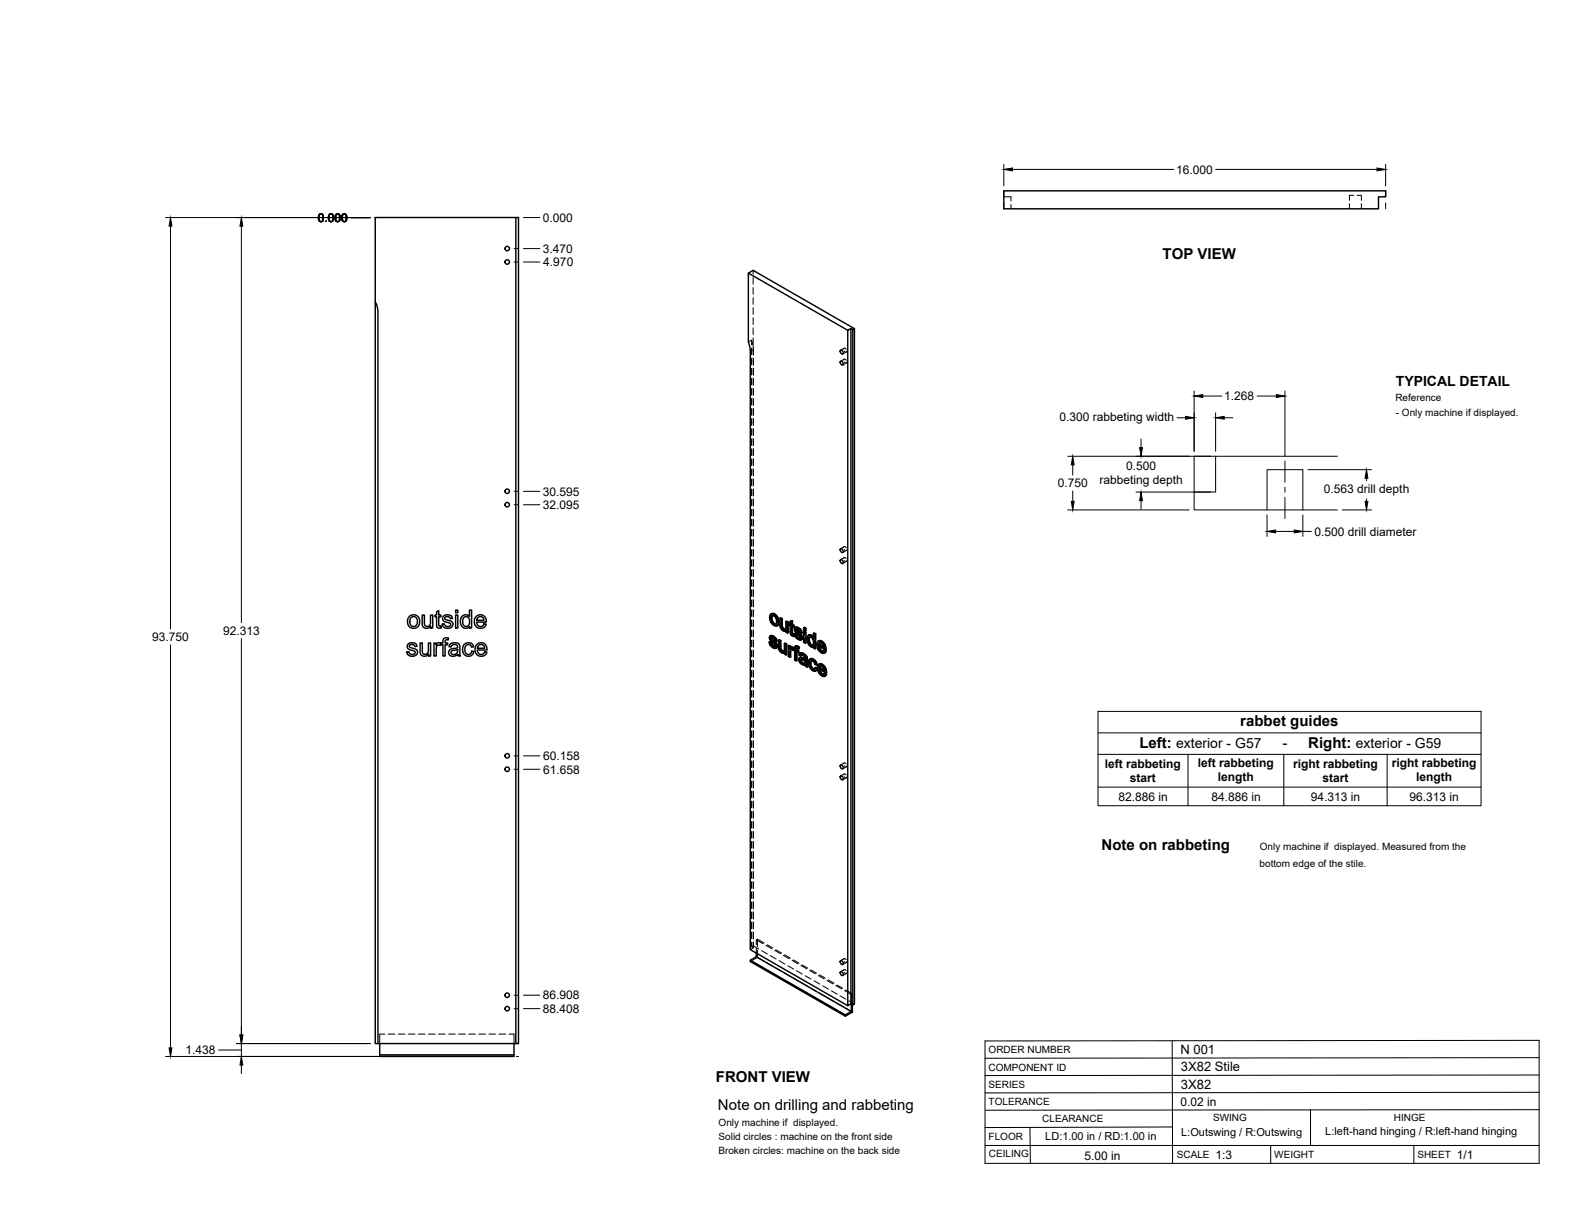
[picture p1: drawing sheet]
<svg xmlns="http://www.w3.org/2000/svg" width="559mm" height="432mm" viewBox="0 0 559 432" stroke-linecap="round" stroke-linejoin="round" font-family="sans-serif">
<!-- layer: Visible -->
<g fill="none" stroke="#000" stroke-width=".51">
<path d="M183 77.2h1v293.1h-1zM183 77.2h-49.9v29.9l.7 1.4 .3 2.2v259.6h48.9M356.2 67.7h135.4v2.1h-2.5v4.3h-132.9zM265.5 96.9l1.7-1 35.9 20.7M133.1 107.1v263.2h1M300.8 117.2l1.1-.7v239.7l-1.1 .6zM300.8 117.2l-35.3-20.3v24.5l.7 3.3v212.2l34.6 19.9M301.9 116.5l.7 .4v239.7l-.7-.4M302.6 116.9l.5-.3v239.7l-.5 .3M298.2 128.1a.82 .82 0 0 1 .8 .5 .82 .82 0 0 1-.2 1l-.7-.8zM298.2 124.2a.82 .82 0 0 1 .8 .5 .82 .82 0 0 1-.2 1l-.7-.8zM298.2 198.6a.82 .82 0 0 1 .8 .5 .82 .82 0 0 1-.2 .9l-.7-.8z"/>
<path d="M298.2 194.7a.82 .82 0 0 1 .8 .5 .82 .82 0 0 1-.2 .9l-.7-.8zM145.3 218.6l.9-.4a2.32 2.32 0 0 1 2.7 2.9 2.32 2.32 0 0 1-3.8 1.1l-.5-1.1a2.74 2.74 0 0 1 .7-2.5zM145.8 219.2l1.2-.4 .9 .8 .1 1.6-.7 1h-1.1l-.6-.6-.2-1.4zM149.8 218.2h.8v2.6a1.15 1.15 0 0 0 1.1 1.5 1.15 1.15 0 0 0 1-1.6v-2.5h.8v4.6h-.7v-.6a1.63 1.63 0 0 1-1.9 .7 1.63 1.63 0 0 1-1.1-1.8zM154.9 217.1l.8-.5v1.6h.7v.6h-.7v3.2l.7 .1 .2 .7-.6 .1a1 1 0 0 1-1.1-1.4v-2.7h-.6v-.6h.6zM157.4 218.6l1.3-.5a1.58 1.58 0 0 1 1.8 1.3l-.7 .1a.99 .99 0 0 0-1-.8 .99 .99 0 0 0-1 .9l.7 .3a2.6 2.6 0 0 1 2.1 1.1h.1a1.92 1.92 0 0 1-1.5 1.9 1.92 1.92 0 0 1-2.1-.9l-.2-.5 .8-.2a1.08 1.08 0 0 0 1.1 1.1 1.08 1.08 0 0 0 1-1.1l-1.9-.7a1.17 1.17 0 0 1-.5-2zM161.6 218.2h.8v4.6h-.8zM161.6 216.5h.8v.9h-.8zM163.9 218.7a1.73 1.73 0 0 1 2.7 .1v-2.3h.7v6.3h-.7v-.5a1.89 1.89 0 0 1-2.3 .4 1.89 1.89 0 0 1-1-2.2zM164.5 219.2l.6-.4a1.86 1.86 0 0 1 1.6 1.4 1.86 1.86 0 0 1-.8 2h-.1a1.79 1.79 0 0 1-1.7-1.1 1.79 1.79 0 0 1 .4-1.9zM168.9 218.8a2.14 2.14 0 0 1 2.5-.4 2.14 2.14 0 0 1 1.1 2.3h-3.4l.2 .8a1.29 1.29 0 0 0 1.2 .8 1.29 1.29 0 0 0 1.2-.9h.8l-.4 .8a2.32 2.32 0 0 1-3.1 .2 2.32 2.32 0 0 1-.4-3.2zM169.5 219.1l1.3-.3a1.23 1.23 0 0 1 .9 1.3h-2.6z"/>
<path d="M273.6 217.8l.7-.2 .5 .2zM273.6 217.8l-.6 1.1 .5 1.9 1.3 1.2 .6 .1 .5-.3M273.6 219.4l.3 1.3M274.1 218.4l-.2 .8M274.6 218l.9 .9a1.64 1.64 0 0 1 .9 1.7M274.8 217.8l1.1 1.2M275.7 219.1l.4 1.7 .3-.2-.2 1.1M276.7 219.3l.6 .3 .3-.1v2.8M277.3 219.6v2.7h.3l.2 .5M277.6 219.5l-.6-.3-.3 .1 .1 3.1 .8 1.2a.89 .89 0 0 0 1.3 .2M144.8 228.5l1.3-.5a1.58 1.58 0 0 1 1.9 1.3l-.8 .1a1.03 1.03 0 0 0-1-.7 1.03 1.03 0 0 0-1 .7l.7 .4a2.51 2.51 0 0 1 2.2 1.2 1.91 1.91 0 0 1-1.5 1.9 1.91 1.91 0 0 1-2.1-1l-.2-.5 .8-.2a1.09 1.09 0 0 0 1.1 1 1.09 1.09 0 0 0 1.1-1l-1.9-.7a1.19 1.19 0 0 1-.6-2zM149.1 228.1h.7v2.6a1.15 1.15 0 0 0 1.2 1.5 1.15 1.15 0 0 0 1-1.6v-2.5h.8v4.6h-.7v-.6a1.63 1.63 0 0 1-2 .7 1.63 1.63 0 0 1-1-1.8z"/>
<path d="M154 228.1h.7v.7a1.1 1.1 0 0 1 1.8-.5l.6-.2v-.5a1.33 1.33 0 0 1 .6-1.2 1.33 1.33 0 0 1 1.5 0l-.2 .6a.71 .71 0 0 0-.7 0 .71 .71 0 0 0-.4 .7v.4h.9v.6h-.9v4h-.8v-4h-.6v-.3l-.3 .6a1.02 1.02 0 0 0-1.2 .1 1.02 1.02 0 0 0-.2 1.2v2.4h-.8zM159.6 228.7l.7-.5 1.1-.2 .9 .2 .6 .4 .5 4.1h-.8l-.2-.5a1.78 1.78 0 0 1-1.9 .7 1.78 1.78 0 0 1-1.3-1.6l.7-.9 1.6-.4a.68 .68 0 0 0 .8-.6 .68 .68 0 0 0-.8-.7 1.12 1.12 0 0 0-1.4 .9l-.8-.2zM160.2 231l1.4-.3a.42 .42 0 0 1 .5-.2 .42 .42 0 0 1 .2 .5v.1a1.2 1.2 0 0 1-1 1.1 1.2 1.2 0 0 1-1.3-.8zM164.7 228.7a1.96 1.96 0 0 1 3.4 .8l-.8 .1a1.29 1.29 0 0 0-1.7-.8 1.29 1.29 0 0 0-.7 1.8l.2 .9 .7 .6a1.18 1.18 0 0 0 1.6-1l.7 .1-.3 .9a2.1 2.1 0 0 1-2.6 .5 2.1 2.1 0 0 1-1.1-2.5zM169.1 228.7a2.15 2.15 0 0 1 2.6-.4 2.15 2.15 0 0 1 1.1 2.3h-3.5l.2 .8a1.28 1.28 0 0 0 1.3 .8 1.28 1.28 0 0 0 1.1-.9l.9 .1-.4 .7a2.34 2.34 0 0 1-3.3 .1 2.34 2.34 0 0 1-.1-3.3zM169.8 229l.6-.3 .8 .1 .6 .5 .2 .7h-2.6zM272.9 227.8l.5 .2M273.3 225.6l1.1 .1M273.4 228l.3-.1 .2 .7-.2 .2zM273.5 226.5l.1 .3 .2-.2 .2 .3M273.6 226.8l.2 .2 .3-.1 1.3 1.2M273.6 225.5l-.4 .2"/>
<path d="M273.7 228.8l.6 .5h.7M273.7 225.7l.5 .2 .2-.2 .7 .5M273.7 227.9l-.6-.2-.2 .1 .4 1.2 .7 .7a1.05 1.05 0 0 0 1.4 .2M273.8 227l1.3 1.2 .3-.1 .3 .5M273.8 226.3h.1M273.8 226.6v-.3l-.3 .1a1.11 1.11 0 0 1 1.4 1l.5 .2M273.9 220.7l.3-.2 .6 .8h-.3zM273.9 228.6l.6 .6M274 225.5l-.9 .2-.1 .8 .3 .8 1.6 1.5-.1 .7M274.2 225.9l.6 .5 .3-.2 .4 .6M274.2 220.5l-.3-1.3-.3 .2v-.3l.3-.6 .3-.1 .8 .5 .5 1.3-.2 1.1-.7 .1M274.3 229.3l.5 .2"/>
<path d="M274.8 226.4l.5 .6 .2-.2 .2 .7-.3 .1-.1-.6M274.8 221.3l.5 .1M274.9 229.4l-.1 .1M275.1 228.2l.3 .6 .3-.2 .1 .7M275.4 228.8l.2 .6 .2-.1-.1 .5M275.6 229.4l-.2 .5 .3-.1-.4 .2M276.1 220.8l-.2 1 .3-.1-.5 .4M276.2 227.1l.6 .3 .3-.1v2.8M276.8 227.4v2.7h.3l.2 .5M276.8 230.2l.2 .5 .3-.1 .4 .4M277 230.7l.4 .4h.8l-.3 .1M277.1 227.3l-.6-.3-.3 .1v2.9l.9 1.4a.91 .91 0 0 0 1.3 .2"/>
<path d="M277.3 222.4l.2 .5 .3-.1 .4 .4M277.4 231.1l.5 .1M277.5 222.9l.5 .4h.7M278 223.3l.4 .2M278.3 228.3l.5 .3 .3-.1v3.7l-.3 .2v-3.8M278.4 231.6v.5l.4 .3M278.4 231.6l-.2 .1M278.7 223.3l-.3 .2M278.7 223.2l-.3 .3M278.8 220.5l.6 .4 .3-.2v3.8l-.3 .1v-3.7M278.9 223.8v.5l.5 .3M278.9 223.8l-.2 .1"/>
<path d="M279.1 228.5l-.5-.3-.3 .1v2.3l-.4 .6M279.7 220.7l-.6-.3-.3 .1-.1 2.7M279.7 229.2l.5 .2 .3-.1v.4l.3-.2M280.2 229.4v.6l.6-.5 .4 .1M280.3 221.1l-.4 .1v.5l.4 .2 .1 2.9 .7 .9h.7l-.1-.6h-.5M280.3 220.5l.9-.3v1.4M280.4 230.6l.1 2.5-.2 .1v-2M280.5 229.3l-.5-.3-.3 .2v3.7l.6 .3M280.6 229.7l.6-.1 .5 .4M280.7 230.3l-.1 .1M280.9 220.4v1.3l.3-.1 .5 .3M280.9 221.7l.5 .3 .3-.1v.5l-.3 .1v-.5"/>
<path d="M280.9 229.7l.6 .4M280.9 224.8l.6 .2M281 225l.7 .1M281.2 220.2l-.9 .3v.9l-.4-.2M281.2 222.4v2.2M281.3 230.8l-.8-.4v.7M281.4 222.5l-.5-.3v2.4l.4 .2M281.4 225.2l.1 .6M281.5 230.6l.4 .3v3.3l.6 .3M281.5 230.6v-.2l-.2 .4M281.5 230.7l-.2 .1M281.7 230l.2 .1"/>
<path d="M281.8 224.9l.5 .2M282.2 222.7h1.1M282.3 229.3h.8l.5 .3M282.3 225.1l.3-.2 .3 .7-.3 .2zM282.4 223.5v.3l.3-.2 .2 .3M282.4 223.8l.3 .2 .3-.1 1.2 1.2M282.5 230.7l.6 .4 .3-.2v.5l-.3 .2v-.5M282.5 222.5l-.4 .2M282.6 229.1l-.4 .2M282.6 225.8l.5 .5h.8M282.6 222.7l.4 .2 .3-.2 .7 .5M282.6 224.9h-.8l.6 1.4 1.1 .7 .8-.1"/>
<path d="M282.7 224l1.3 1.3 .2-.2 .4 .6M282.7 223.3v.1M282.7 223.6l-.3-.3 1 .3 .4 .9 .5 .2M282.8 231.4v2.9l-.3 .2v-3.3l.6 .4M282.8 230v.6M282.8 229.4l.6 .4 .2-.2-.3 .7 .1-.5M282.9 225.6l.5 .6M282.9 222.5l-.9 .3-.1 .7 .4 .9 1.4 1.3v.8M283 222.9l.7 .5 .3-.2 .4 .6M283.1 229.3l-.5-.2-.5 .3-.2 1-.4-.3 .2-.1M283.1 226.3l.6 .2M283.3 230.3a.4 .4 0 0 0-.5-.4 .4 .4 0 0 0-.3 .5v.3l.3-.1 .6 .3"/>
<path d="M283.7 223.4l.4 .6 .3-.2 .2 .7-.3 .2-.2-.7M283.8 233.4l.6-.2 1.2 .5M283.8 226.5h-.1M284 234.3l.1 .6 .3-.2 .5 .4M284 225.3l.3 .5 .3-.1 .1 .6M284 234.1v.2l.2-.1 .2 .5M284 233.2l-.4 .2M284.1 234.9l.5 .4h.9M284.2 234l-.2 .1M284.2 231.8l.7 .3 .3-.2 .7 .5M284.2 234l.8 .2a.64 .64 0 0 1 .6 .6 .64 .64 0 0 1-.4 .7M284.3 234l-.1 .2"/>
<path d="M284.3 225.8l.2 .6 .2-.1-.1 .5M284.4 232.4l-.4 .4a.92 .92 0 0 1 1-.3 .92 .92 0 0 1 .6 .9v.5l-1.5-.5M284.4 233.2l-.9 .3-.1 .8 .6 1.1 .9 .5a.59 .59 0 0 1 .9 .5l.6 .3M284.5 226.4l-.2 .5 .3-.1-.4 .3M284.5 231.6l-.7 .2M284.6 235.3h.9M284.9 232.1l.7 .5 .3-.2 .4 .5M285.1 224.2l.3-.2 .6 .3-.3 .2zM285.1 222.7l.3-.1 .6 .3-.3 .1zM285.1 224.2v3.7l.6 .3M285.1 222.7v.8l.6 .3M285.2 231.9l-.7-.3-.8 .3-.2 .5 .5 .4"/>
<path d="M285.6 232.6l.4 .5 .3-.2 .1 .5M286 224.3v3.8l-.3 .1v-3.7M286 222.9v.7l-.3 .2v-.8M286 233.1l.2 .5 .2-.1 .1 2.5M286.2 233.6v2.6l.3-.2 .1 .6-.2 .1-.2-.5M286.9 227.1l.2 1.2M287 225.4h1l.5 .4M287.1 226.1l.9 .2 .6 1.3-.1 1.3-.3 .2-.4-.1M287.1 226.1l-.2 1 .3-.2 .2 1.2M287.1 228.3l.3-.2 .7 .7-.3 .2zM287.2 226.1h-.1M287.3 225.2l-.6 .3"/>
<path d="M287.4 226l-.2 .9M287.4 235.5a1.17 1.17 0 0 0 .7 1.3l.5 .5M287.6 233.8l.8 .2 .2-.1 .9 .8M287.7 236.7l.7 .7h.6M287.7 225.6l.5 .4h.4M287.9 233.7l-.6 .2M287.9 234.4l-.2 .9M288 225.4l-.7-.2-.5 .2-.5 .8 .2 1.8 .9 1.3a.82 .82 0 0 0 1.2 .2M288.1 228.8l.3 .1M288.4 234l.8 .8 .3-.1 .4 1.1-.3 .2-.4-1.2M288.6 224.7l.5 .3 .3-.1v5.2l-.3 .1v-5.2M288.6 233.9l-.7-.2-.7 .3-.3 1.7 .9 1.8 .8 .6h.6"/>
<path d="M288.6 229.5v.4l.5 .3M288.6 229.5l-.2 .1M289.2 237l.5 .4M289.4 224.9l-.5-.3-.3 .1v1.9l-.4-.6M289.6 236l-.5-.2-.5-1.1-.8-.2-.4 1 .3-.2 .3 1.3M289.7 237.4l.3-.2-.2 .5-.6 .4zM290 237.2l-.6-.4-.2 .2a.49 .49 0 0 1-.3 .5 .49 .49 0 0 1-.5-.1M290.2 227.5h.7a1.89 1.89 0 0 1 1.8 1.1M290.4 235.7h.7a1.72 1.72 0 0 1 1.8 1.1M290.4 228.7l1.8 1.1-.7-1.5a.61 .61 0 0 0-.7-.2 .61 .61 0 0 0-.4 .6l.3-.1 1.5 .8M290.6 236.9l1.8 1.1-.6-1.4a.62 .62 0 0 0-.8-.3 .62 .62 0 0 0-.4 .6l.3-.1 1.5 .8M290.7 229.4l.3 .8"/>
<path d="M290.7 230.4l.7 .7 .7-.1M290.9 228l-.2 .6M290.9 237.6l.2 .8M290.9 238.5a1.08 1.08 0 0 0 1.3 .7h.1M291 236.3l-.1 .5M291.3 227.6l.9 .8a1.77 1.77 0 0 1 .9 1.9M291.4 231.1l.5 .1M291.5 235.9l.9 .8a1.61 1.61 0 0 1 .9 1.8M291.5 239.3l.6 .1M291.6 227.5l-.8-.2-.8 .6-.2 1.3 .3 1 .8 1.1 1 .5 .6-.1 .6-.7M291.8 235.7l-.9-.2-.7 .5-.2 1 .3 1.4 .7 1 1.1 .6 .6-.1 .6-.7M292 231.1l-.1 .1"/>
<path d="M292.2 239.3l-.1 .1M292.2 230.8l.6 .4M292.4 239l.6 .4M292.4 228.8l.4 1.7 .3-.2-.3 .2M292.6 237l.4 1.7 .3-.2-.3 .2M292.8 230.6l-2.4-1.4 .3 1.2 .3-.2 .7 .7M293 238.8l-2.4-1.4 .3 1.1 .2-.1 .7 .7M293.1 231l-.7 .8M293.1 231l-.6-.4-.6 .6M293.3 239.2l-.7 .7M293.3 239.2l-.6-.4-.6 .6M298.2 275.3a.82 .82 0 0 1 .8 .5 .82 .82 0 0 1-.2 .9l-.7-.7z"/>
<path d="M298.2 271.4a.82 .82 0 0 1 .8 .5 .82 .82 0 0 1-.2 .9l-.7-.7zM268.3 338.2v1.3l-2.1 1.2v.5l33.7 19.4v-.5l-33.7-19.4M268.3 339.5l33.7 19.4-2.1 1.2M298.2 344.7a.82 .82 0 0 1 .8 .5 .82 .82 0 0 1-.2 1l-.7-.8zM298.2 340.8a.82 .82 0 0 1 .8 .5 .82 .82 0 0 1-.2 1l-.7-.8zM302 356.3v2.6M302.4 356.5v2.6l-2.5 1.5M134.7 370.3v4.5h47.7v-.5h-47.7M182.4 370.3v4"/>
<circle cx="179.9" cy="88.2" r=".79"/>
<circle cx="179.9" cy="93" r=".79"/>
<circle cx="179.9" cy="179.1" r=".79"/>
<circle cx="179.9" cy="174.3" r=".79"/>
<circle cx="179.9" cy="272.9" r=".79"/>
<circle cx="179.9" cy="268.2" r=".79"/>
<circle cx="179.9" cy="357.9" r=".79"/>
<circle cx="179.9" cy="353.1" r=".79"/>
</g>
<!-- layer: Hidden -->
<g fill="none" stroke="#000" stroke-width=".35">
<path d="M356.2 69.8h2.5v1.6M358.7 72.6v1.5M478.8 72.3v1.8M480.3 69.3h-1.5v1.8M481.5 69.3h1.5v1.8M483 72.3v1.8M267.2 95.9v1.4M267.2 98.5v2.3M267.2 102v2.4M267.2 105.6v2.4M267.2 109.2v2.3M267.2 112.8v2.3"/>
<path d="M267.2 116.3v2.4M267.2 119.9v2.4M266.6 120.7l.7 2.7v2.6M266.6 120.7v1.6M266.6 123.5v2.4M266.6 127.1v2.4M266.6 130.7v2.4M266.6 134.2v2.4M266.6 137.8v2.4M266.6 120.7l-1.1 .7M267.2 123.5v2.4M267.2 127v2.4"/>
<path d="M267.2 130.6v2.4M267.2 134.2v2.4M267.2 137.8v2.3M267.3 127.2v2.4M267.3 130.7v2.4M267.3 134.3v2.4M267.3 137.9v2.4M299.3 127.8l.3-.4 .6 .4M299.3 123.9l.3-.4 .6 .4M299.5 127.4l-1.3 .8M299.5 123.5l-1.3 .8M299.5 128.4l.6 .4 .3-.4"/>
<path d="M299.5 124.5l.6 .4 .3-.4M300.3 128.8l-1.3 .7M300.3 124.9l-1.3 .7M266.6 141.4v2.4M266.6 144.9v2.4M266.6 148.5v2.4M266.6 152.1v2.4M266.6 155.7v2.4M266.6 159.2v2.4M267.2 141.3v2.4M267.2 144.9v2.4M267.2 148.5v2.4"/>
<path d="M267.2 152v2.4M267.2 155.6v2.4M267.2 159.2v2.4M267.3 141.5v2.3M267.3 145v2.4M267.3 148.6v2.4M267.3 152.2v2.4M267.3 155.7v2.4M267.3 159.3v2.4M266.6 162.8v2.4M266.6 166.4v2.4M266.6 170v2.3"/>
<path d="M266.6 173.5v2.4M266.6 177.1v2.4M267.2 162.8v2.3M267.2 166.3v2.4M267.2 169.9v2.4M267.2 173.5v2.4M267.2 177v2.4M267.3 162.9v2.4M267.3 166.5v2.3M267.3 170v2.4M267.3 173.6v2.4M267.3 177.2v2.4"/>
<path d="M266.6 180.7v2.3M266.6 184.3v2.3M266.6 187.8v2.4M266.6 191.4v2.4M266.6 195v2.3M266.6 198.5v2.4M267.2 180.6v2.4M267.2 184.2v2.4M267.2 187.8v2.3M267.2 191.3v2.4M267.2 194.9v2.4M267.2 198.5v2.4"/>
<path d="M267.3 180.7v2.4M267.3 184.3v2.4M267.3 187.9v2.4M267.3 191.5v2.3M267.3 195.1v2.3M267.3 198.6v2.4M299.3 198.2l.3-.4 .6 .4M299.3 194.3l.3-.4 .6 .4M299.5 197.8l-1.3 .8M299.5 194l-1.3 .7M299.5 198.8l.6 .5 .3-.4M299.5 194.9l.6 .5 .3-.4"/>
<path d="M300.3 199.2l-1.3 .7M300.3 195.3l-1.3 .7M266.6 202.1v2.4M266.6 205.7v2.4M266.6 209.3v2.3M266.6 212.8v2.4M266.6 216.4v2.4M266.6 220v2.4M267.2 202.1v2.3M267.2 205.6v2.4M267.2 209.2v2.4M267.2 212.8v2.4"/>
<path d="M267.2 216.3v2.4M267.2 219.9v2.4M267.3 202.2v2.4M267.3 205.8v2.3M267.3 209.3v2.4M267.3 212.9v2.4M267.3 216.5v2.4M273.3 218.9l.4 1.7-.2 .2M273.8 217.7l-.8 1.4M274.1 218.4l-.2 .1M274.2 218.3l.6 .1-.2 .1M274.8 218.4l.7 .7-.2 .2"/>
<path d="M275.5 219.1l.3 1.2-.3 .2M277 219.2l.1 2.9-.3 .2M266.6 223.5v2.4M266.6 227.1v2.4M266.6 230.7v2.4M266.6 234.3v2.3M266.6 237.8v2.4M267.2 223.5v2.4M267.2 227.1v2.3M267.2 230.6v2.4M267.2 234.2v2.4M267.2 237.8v2.4"/>
<path d="M267.3 220v2.4M267.3 223.6v2.4M267.3 227.2v2.4M267.3 230.8v2.4M267.3 234.3v2.4M267.3 237.9v2.4M273.1 227.7l.5 1.1-.3 .2M273.2 226.1l.1 .6-.2 .1M273.3 225.7l-.3 .6M273.3 226.7l.4 .5-.3 .2M273.5 225.5l-.5 .3M273.6 228.8l.9 .9-.2 .1"/>
<path d="M273.7 227.2l1.4 1.4-.3 .1M273.7 220.6l1.1 1.2-.2 .1M273.8 226.3l.1-.2-.3 .2 .3-.2 .6 .2-.3 .1M274.5 226.3l.5 .4-.3 .2M274.5 229.7l.7 .2-.3 .2M274.8 221.8l.9 .2-.3 .1M275 226.7l.2 .6-.3 .1M275.1 229.3h-.1M275.1 229.3l-.2 .1M275.1 228.6l.2 .4-.3 .2M275.2 227.3l.5 .2M275.3 229l-.2 .3"/>
<path d="M275.5 229.9h-.3M275.5 221.3l-.2 .1M275.8 220.3l-.1 .8-.4 .3M275.9 221.9l-.2 .1M276.5 227v2.9l-.3 .2M276.5 229.9l.2 .6-.3 .2M276.7 230.5l.4 .5-.3 .2M277.1 222.1l.1 .6-.3 .1M277.1 231l.5 .5-.3 .1M277.2 222.7l.4 .5-.3 .2M277.6 223.2l.5 .4-.2 .2M277.6 231.5l.7 .1 .3-.2-.2 .1"/>
<path d="M278.1 223.6l.6 .2 .5-.2-.2 .2M278.2 231.1h.1M278.3 231l-.2 .2M278.5 230.9l-.3 .2M278.6 228.2v2.4l-.4 .4M278.6 231.4v.6l-.2 .1M278.6 232l.5 .2M278.7 223.3h.1M278.9 223.2l-.3 .2M279 223.1l-.3 .2M279.1 220.4v2.4l-.4 .4M279.2 223.6v.6l-.3 .1"/>
<path d="M279.2 224.2l.5 .3M280 231.5v1.2l-.3 .2M280 232.7l.5 .4M280 229v1.3M280.2 221.5l.4 .2-.3 .2M280.2 221v.5l-.3 .2M280.3 221.1l.3 .1M280.5 229.7v.1M280.5 230.4l.7-.2-.3 .2M280.6 221.7l.1 3-.3 .2M280.6 220.3v.9l-.3 .2M280.7 230.3l.1-.1-.2 .1"/>
<path d="M280.7 224.7l.2 .4-.3 .2M280.7 229.6l-.5 .4M280.9 222.2l.3-.1v.3M280.9 225.1l.5 .4-.3 .2M281.2 230.2l.4 .4M281.2 222.1l.5 .3M281.4 225.5l.4 .2M281.5 230.4l.2-.2-.1 .4M281.7 230.5l.5 .3-.3 .1M281.7 230.2l-.1 .4M281.7 230.1l-.2 .2M281.9 230.1l.3 .2"/>
<path d="M282 224.7l.5 1.1-.3 .2M282.1 223.1l.2 .6-.3 .1M282.2 230.8v3.2l-.3 .2M282.2 234l.6 .3M282.2 222.7l-.3 .6M282.3 223.7l.3 .5-.3 .2M282.3 229.3l-.1 1-.3 .1M282.4 222.5l-.4 .4M282.4 229.2l-.4 .3M282.5 225.8l.9 .9-.3 .2M282.5 231.2l.3-.1v.3M282.6 223.3l.2-.2-.1 .2"/>
<path d="M282.6 230l.3-.2-.1 .2M282.6 224.2l1.4 1.4-.3 .1M282.8 231.1l.6 .3M282.8 223.1l-.3 .2M282.8 223.1l.6 .2-.3 .1M282.9 229.8l.3 .1-.3 .2M283.2 229.9l.3 .2M283.4 223.3l.5 .4-.3 .2M283.4 226.7l.7 .2-.3 .2M283.6 233.8l.3 1-.2 .2M283.7 231.9l.3-.2-.5 .7M283.7 233.4l-.3 .6"/>
<path d="M283.7 232.2l.6 .4M283.9 226.3h.1M283.9 223.7l.2 .6-.3 .2M283.9 233.3l-.4 .3M283.9 234.8l.9 .8-.3 .1M284 226.3l-.2 .2M284 225.6l.2 .4-.3 .2M284.1 224.3l.5 .2M284.2 226l-.2 .3M284.3 232.4l.2-.2-.1 .2M284.3 233.9l-.1 .1M284.4 233.8l-.2 .2z"/>
<path d="M284.4 233.8l-.3 .2M284.4 226.9h-.3M284.5 233.8l1.4 .5-.3 .1M284.5 232.2l.6 .2-.3 .1M284.8 235.6l.6 .2-.3 .2M285.1 232.4l.6 .6-.2 .1M285.4 235.8l.6-.1-.3 .2M285.4 226.5v1.3l-.3 .1M285.4 222.6v.7l-.3 .2M285.4 227.8l.6 .3M285.4 224v1.3M285.4 223.3l.6 .3"/>
<path d="M285.6 233.7l.3 .1M285.7 235.2l-.3 .2M285.7 233l.2 .6-.3 .2M285.8 235.1l-.3 .2M285.9 234.3l-.1 .8-.3 .1M285.9 233.6l-.3 .3M286 235.7l.1 .5-.3 .2M286.1 236.2l.5 .4M286.6 226.6l.2 1.1-.3 .2M286.8 227.7l.5 1-.3 .1M286.8 225.6l-.2 1-.3 .1M287 225.3l-.5 .5"/>
<path d="M287.1 235l.4 1.7-.2 .1M287.3 228.7l.7 .6-.3 .2M287.3 234l-.2 1-.2 .2M287.4 225.9l.6 .1-.3 .1M287.4 225.9v.1M287.4 225.9l-.2 .2 .2-.2M287.5 236.7l1.1 1.1-.2 .2M287.6 233.7l-.6 .5M287.9 234.4l-.2 .1M288 234.4h.6l-.2 .2M288 229.3h.9l-.2 .1M288 226l.6 .7-.2 .1"/>
<path d="M288.6 226l.3 .4M288.6 237.8l.9 .2M288.6 234.4l.5 .5-.3 .1M288.6 226.7l.3 1.2-.3 .2M288.7 228.9h-.3M288.9 224.6v1.8l-.3 .2M288.9 229.3v.5l-.3 .1M288.9 229.8l.5 .3M288.9 227.9l-.1 .7-.4 .4M289.1 234.9l.3 .7-.3 .2M289.2 237.4h-.2M289.4 235.6l.5 .2"/>
<path d="M289.4 236.8l-.5 .7M290.1 228.6l.4 1.7-.3 .1M290.3 236.8l.4 1.7-.3 .1M290.4 229.2l.3-.1v.3M290.5 230.3l1.2 1.1-.3 .2M290.5 227.4l-.4 1.2-.3 .2M290.6 237.4l.3-.1v.3M290.7 238.5l1.1 1.1-.3 .2M290.7 229.1l2.4 1.4M290.7 235.6l-.4 1.2-.3 .2M290.9 237.3l2.4 1.4M290.9 228l-.2 .1"/>
<path d="M291 227.9l.6 .1-.3 .2M291 236.3l.2-.2-.3 .2M291.2 236.1l.6 .1-.3 .2M291.6 228l.7 .8-.3 .1M291.7 231.4l.9 .2-.3 .2M291.8 236.2l.7 .8-.3 .1M291.8 239.6l1 .3-.3 .1M292.1 231h.1M292.2 229.4l.3 .2M292.2 231h.1M292.3 228.8l.2 .8-.3 .2M292.4 239.2h-.1"/>
<path d="M292.4 239.2l-.2 .1M292.4 237.6l.3 .2M292.4 239.2l-.3 .2M292.5 237l.2 .8-.3 .2M292.5 230.6l-.3 .4M292.7 238.8l-.3 .4M292.7 231.6h-.1M292.9 239.8l-.1 .1M266.6 241.4v2.4M266.6 245v2.4M266.6 248.5v2.4M266.6 252.1v2.4"/>
<path d="M266.6 255.7v2.4M266.6 259.3v2.3M267.2 241.3v2.4M267.2 244.9v2.4M267.2 248.5v2.4M267.2 252.1v2.3M267.2 255.6v2.4M267.2 259.2v2.4M267.3 241.5v2.4M267.3 245v2.4M267.3 248.6v2.4M267.3 252.2v2.4"/>
<path d="M267.3 255.8v2.3M267.3 259.3v2.4M266.6 262.8v2.4M266.6 266.4v2.4M266.6 270v2.4M266.6 273.6v2.3M266.6 277.1v2.4M267.2 262.8v2.4M267.2 266.4v2.3M267.2 269.9v2.4M267.2 273.5v2.4M267.2 277.1v2.3"/>
<path d="M267.3 262.9v2.4M267.3 266.5v2.4M267.3 270.1v2.3M267.3 273.6v2.4M267.3 277.2v2.4M299.3 275l.3-.4 .6 .4M299.3 271.1l.3-.4 .6 .4M299.5 274.6l-1.3 .7M299.5 270.7l-1.3 .7M299.5 275.6l.6 .4 .3-.4M299.5 271.7l.6 .4 .3-.4M300.3 276l-1.3 .7"/>
<path d="M300.3 272.1l-1.3 .7M266.6 280.7v2.4M266.6 284.3v2.4M266.6 287.8v2.4M266.6 291.4v2.4M266.6 295v2.4M266.6 298.6v2.3M267.2 280.6v2.4M267.2 284.2v2.4M267.2 287.8v2.4M267.2 291.4v2.3M267.2 294.9v2.4"/>
<path d="M267.2 298.5v2.4M267.3 280.8v2.3M267.3 284.4v2.3M267.3 287.9v2.4M267.3 291.5v2.4M267.3 295.1v2.3M267.3 298.6v2.4M266.6 302.1v2.4M266.6 305.7v2.4M266.6 309.3v2.4M266.6 312.8v2.4M266.6 316.4v2.4"/>
<path d="M266.6 320v2.4M267.2 302.1v2.4M267.2 305.6v2.4M267.2 309.2v2.4M267.2 312.8v2.4M267.2 316.4v2.3M267.2 319.9v2.4M267.3 302.2v2.4M267.3 305.8v2.4M267.3 309.4v2.3M267.3 312.9v2.4M267.3 316.5v2.4"/>
<path d="M266.6 335.9l.7 .4M266.6 323.6v2.3M266.6 327.1v2.4M266.6 330.7v2.4M266.6 334.3v1.6M267.2 323.5v2.4M267.2 327.1v2.4M267.2 330.6v2.4M267.2 334.2v1.4M267.2 335.6l-.6 .3M267.2 335.6l2 1.1M267.3 320.1v2.4"/>
<path d="M267.3 323.6v2.4M267.3 327.2v2.4M267.3 330.8v2.4M267.3 334.3v2M267.3 336.3l-1.1 .6M268.3 335.2v-1.7l.4-.3v2.7M268.3 336.4v1.8M268.3 333.5l2.4 1.3M268.7 339.7l-2.5 1.5M268.7 337.1v2.6M268.7 333.2l2.4 1.4M268.7 339.7l2.4 1.4"/>
<path d="M270.2 337.3l2.1 1.2M271.8 335.4l2 1.2M272.2 335.2l2 1.2M273.3 339.1l2.1 1.2M274.8 337.2l2.1 1.2M275.3 337l2 1.2M277.9 339l2.1 1.2M278.3 338.8l2.1 1.1M272.2 341.7l2 1.2M275.3 343.5l2 1.2M276.4 340.8l2.1 1.3M278.3 345.2l2.1 1.2"/>
<path d="M279.5 342.6l2.1 1.2M281.1 340.8l2 1.2M281.5 340.6l2 1.1M281.5 347l2 1.2M282.6 344.4l2 1.2M284.1 342.6l2.1 1.1M284.5 342.3l2.1 1.2M284.5 348.8l2.1 1.2M285.7 346.2l2.1 1.2M287.2 344.3l2.1 1.2M287.6 344.1l2.1 1.2M287.6 350.6l2.1 1.2"/>
<path d="M288.8 348l2.1 1.2M290.3 346.1l2.1 1.2M290.7 345.9l2.1 1.2M290.7 352.4l2.1 1.2M291.9 349.8l2 1.2M293.4 347.9l2.1 1.2M293.8 347.7l2.1 1.2M293.8 354.2l2.1 1.1M295 351.6l2.1 1.1M296.5 349.7l2.1 1.2M296.9 349.5l2.1 1.1M296.9 355.9l2.1 1.2"/>
<path d="M298.1 353.3l2 1.2M299.3 344.4l.4-.4 .5 .4M299.3 340.5l.4-.4 .5 .4M299.5 344l-1.3 .8M299.5 340.1l-1.3 .8M299.5 345l.6 .4 .3-.4M299.5 341.1l.6 .4 .3-.4M299.6 351.5l2.4 1.3 .4-.2M300 351.2l2.4 1.4M300 357.7l2.4 1.4M300.3 345.4l-1.3 .7M300.3 341.5l-1.3 .7"/>
<path d="M301.2 355.1l1.9 1.2M302 352.8v3.5M302.4 352.6v1.3M302.4 355.1v1.4M136.5 366.9h-1.8v3.4M137.7 366.9h2.4M141.3 366.9h2.4M144.8 366.9h2.4M148.4 366.9h2.4M152 366.9h2.4M155.6 366.9h2.3M159.2 366.9h2.3"/>
<path d="M162.7 366.9h2.4M166.3 366.9h2.4M169.9 366.9h2.4M173.4 366.9h2.4M177 366.9h2.4M180.6 366.9h1.8v3.4"/>
</g>
<!-- layer: Reference -->
<g fill="none" stroke="#000" stroke-width=".35">
<path d="M133.1 77.2h1.6zM133.9 77.2h-.8h1.6h-1.6v.8M183.2 77.2h.8v.8M356.2 67.7v2.1M356.2 72v2.1M491.6 67.7v2.1M491.6 72v2.1M182.4 88.2h1.6M182.4 93h1.6M182.4 174.3h1.6M182.4 179.1h1.6M431.3 161.9v12.7h-7.6"/>
<path d="M474.5 161.9h-50.8v19h50.8M449.5 180.9v-14.3h12.7v14.3M182.4 268.2h1.6M182.4 272.9h1.6M182.4 353.1h1.6M182.4 357.9h1.6M133.1 369.5v.8h.8M183.2 374.8h.8M184 369.5v.8h-.8"/>
</g>
<!-- layer: Hidden Narrow -->
<path d="M267.3 124.1l-1.1 .6M274.6 228l-.3 .2M276.5 229.3l-.3 .2M277 221.5l-.3 .2M278.6 230.2l-.3 .1M279.1 222.4l-.3 .1M280.6 223.9l-.3 .2M282.2 229.9l-.3 .1M283.4 225l-.2 .2M285 234l-.3 .1M285.9 234.5l-.3 .2" fill="none" stroke="#000" stroke-width=".35"/>
<!-- layer: Visible Narrow -->
<path d="M274.5 227.3l-.2 .2M277.1 229.4l-.3 .1M277.6 221.6l-.3 .1M281.2 224.3l-.3 .1M282.8 230.2l-.3 .2M283.4 224.3l-.3 .2M284.9 233.4l-.3 .2M286.5 234l-.3 .2M286.5 234.9l-.3 .2" fill="none" stroke="#000" stroke-width=".35"/>
<!-- layer: Titleblock -->
<path d="M349.5 369.3l196.6-.2v43.7h-196.6zM415.9 369.3l.1 43.5M546.1 375.3l-196.6 .2M365.4 399.9l.2 12.9M416 399.9l-66.5 .2M465 393.7v12.7M546.1 393.7l-196.3 .2M546.1 387.6l-196.6 .2M546.1 381.4l-196.6 .2M349.5 406.4h196.6M450.8 406.4v6.4M501.6 406.4v6.4" fill="none" stroke="#000" stroke-width=".36"/>
<!-- layer: FD_Dimensions -->
<g fill="none" stroke="#000" stroke-width=".35">
<path d="M356.2 58.3v7.7M491.6 58.3v7.7M58.7 77.2h72.7M185.7 77.2h5.8M359.2 60.1h57.2M431.3 60.1h57.3M60.5 80.2v143M85.6 80.2v140.7M185.7 88.2h5.8M185.7 93h5.8M423.7 138.7v21.4M455.9 138.7v23.1"/>
<path d="M404.8 155.8v3M417.6 148.2h3M426.7 140.5h6.8M431.3 146.5v13.6M434.3 148.2h3.1M446 140.5h6.8M185.7 174.3h5.8M185.7 179.1h5.8M378.8 161.9h50.7M380.6 164.9v3.7M380.6 174.2v3.7M403.1 174.6h26.4"/>
<path d="M404.8 177.6v3.1M464 166.6h22.6M484.8 169.7v.9M484.8 177v.9M378.8 180.9h43.1M449.5 182.7v7.6M452.6 188.6h6.6M462.2 182.7v7.6M462.2 188.6h3.1M476.2 180.9h10.4M60.5 228.8v143M85.6 226.6v140.6"/>
<path d="M185.7 268.2h5.8M185.7 272.9h5.8M185.7 353.1h5.8M185.7 357.9h5.8M58.7 374.8h122.7M77.6 372.6h8M83.9 370.3h47.5M85.6 370.3v4.5M85.6 377.9v3"/>
</g>
<g fill="#000" stroke="#000" stroke-width=".35">
<path d="M356.2 60.1l3-.5v1zM488.6 59.6l3 .5-3 .5zM60.5 77.2l.5 3h-1zM85.6 77.2l.5 3h-1zM404.3 158.8h1l-.5 3.1zM420.6 147.7l3.1 .5-3.1 .5zM423.7 140.5l3-.5v1zM431.3 148.2l3-.5v1zM452.8 140l3.1 .5-3.1 .5zM380.6 161.9l.5 3h-1zM380.1 177.9h1l-.5 3zM404.8 174.6l.5 3h-1z"/>
<path d="M484.3 177.9h1l-.5 3zM484.8 166.6l.5 3.1h-1zM449.5 188.6l3.1-.6v1.1zM459.2 188l3 .6-3 .5zM60 371.8h1l-.5 3zM85.1 367.2h1l-.5 3.1zM85.6 374.8l.5 3.1h-1z"/>
</g>
<!-- layer: Smart Centers -->
<path d="M455.9 163.6v7.5M455.9 172.9v1.8M455.9 176.5v7.5" fill="none" stroke="#000" stroke-width=".35"/>
<!-- layer: Custom Tables -->
<path d="M389.6 252.4h135.9v33.5h-135.9zM389.6 260h135.9M389.6 267.7h135.9M389.6 279.3h135.9M421.5 267.7v18.2M455.5 267.7v18.2M492.1 267.7v18.2" fill="none" stroke="#000" stroke-width=".35"/>
<g font-size="5.3">
<text x="412.5" y="92">TOP VIEW</text>
<text x="440" y="257.6">rabbet guides</text>
<text x="404.3" y="265.2">Left: exterior - G57</text>
<text x="455" y="265.2">-</text>
<text x="464.2" y="265.2">Right: exterior - G59</text>
<text x="390.9" y="301.7">Note on rabbeting</text>
<text x="254" y="383.9">FRONT VIEW</text>
<text x="254.7" y="393.8">Note on drilling and rabbeting</text>
</g>
<text font-size="5" x="495.2" y="136.9">TYPICAL DETAIL</text>
<g font-size="4.6">
<text x="418.8" y="373.8">N 001</text>
<text x="419" y="380.2">3X82 Stile</text>
<text x="419" y="386.2">3X82</text>
</g>
<g font-size="4.3">
<text x="417.2" y="61.6">16.000</text>
<text x="112.8" y="78.7">0.000</text>
<text x="192.6" y="78.7">0.000</text>
<text x="192.6" y="89.7">3.470</text>
<text x="192.8" y="94.5">4.970</text>
<text x="434.3" y="142">1.268</text>
<text x="375.9" y="149.3">0.300 rabbeting width</text>
<text x="399.5" y="166.8">0.500</text>
<text x="375.3" y="172.9">0.750</text>
<text x="390" y="171.9">rabbeting depth</text>
<text x="192.6" y="175.8">30.595</text>
<text x="469.7" y="174.9">0.563 drill depth</text>
<text x="192.6" y="180.6">32.095</text>
<text x="466.4" y="190">0.500 drill diameter</text>
<text x="54" y="227.5">93.750</text>
<text x="79.1" y="225.2">92.313</text>
<text x="192.7" y="269.7">60.158</text>
<text x="192.7" y="274.4">61.658</text>
<text x="392" y="272.4">left rabbeting</text>
<text x="425" y="272">left rabbeting</text>
<text x="458.8" y="272.4">right rabbeting</text>
<text x="493.8" y="272">right rabbeting</text>
<text x="400.9" y="277.5">start</text>
<text x="432.1" y="277.1">length</text>
<text x="469.2" y="277.5">start</text>
<text x="502.4" y="277.1">length</text>
<text x="396.8" y="284.1">82.886 in</text>
<text x="429.8" y="284.1">84.886 in</text>
<text x="465.1" y="284.1">94.313 in</text>
<text x="500.1" y="284.1">96.313 in</text>
<text x="192.6" y="354.6">86.908</text>
<text x="192.6" y="359.4">88.408</text>
<text x="65.8" y="374.1">1.438</text>
<text x="418.8" y="392.4">0.02 in</text>
<text x="384.8" y="411.6">5.00 in</text>
<text x="431.3" y="411.1">1:3</text>
<text x="516.9" y="411.1">1/1</text>
</g>
<g font-size="3.9">
<text x="370.9" y="404.5">LD:1.00 in / RD:1.00 in</text>
<text x="419.1" y="403.1">L:Outswing / R:Outswing</text>
<text x="470.2" y="402.8">L:left-hand hinging / R:left-hand hinging</text>
</g>
<g font-size="3.5">
<text x="495.1" y="142.4">Reference</text>
<text x="495.2" y="147.5">- Only machine if displayed.</text>
<text x="447" y="301.7">Only machine if displayed. Measured from the</text>
<text x="446.9" y="307.7">bottom edge of the stile.</text>
<text x="350.8" y="373.6">ORDER NUMBER</text>
<text x="350.8" y="379.9">COMPONENT ID</text>
<text x="350.8" y="386.1">SERIES</text>
<text x="350.8" y="392.2">TOLERANCE</text>
<text x="255" y="399.4">Only machine if displayed.</text>
<text x="369.8" y="398.1">CLEARANCE</text>
<text x="430.4" y="397.8">SWING</text>
<text x="494.5" y="397.6">HINGE</text>
<text x="255" y="404.5">Solid circles : machine on the front side</text>
<text x="350.8" y="404.5">FLOOR</text>
<text x="254.9" y="409.6">Broken circles: machine on the back side</text>
<text x="350.8" y="410.5">CEILING</text>
<text x="417.5" y="410.9">SCALE</text>
<text x="452.1" y="410.9">WEIGHT</text>
<text x="502.9" y="410.9">SHEET</text>
</g>
</svg>
